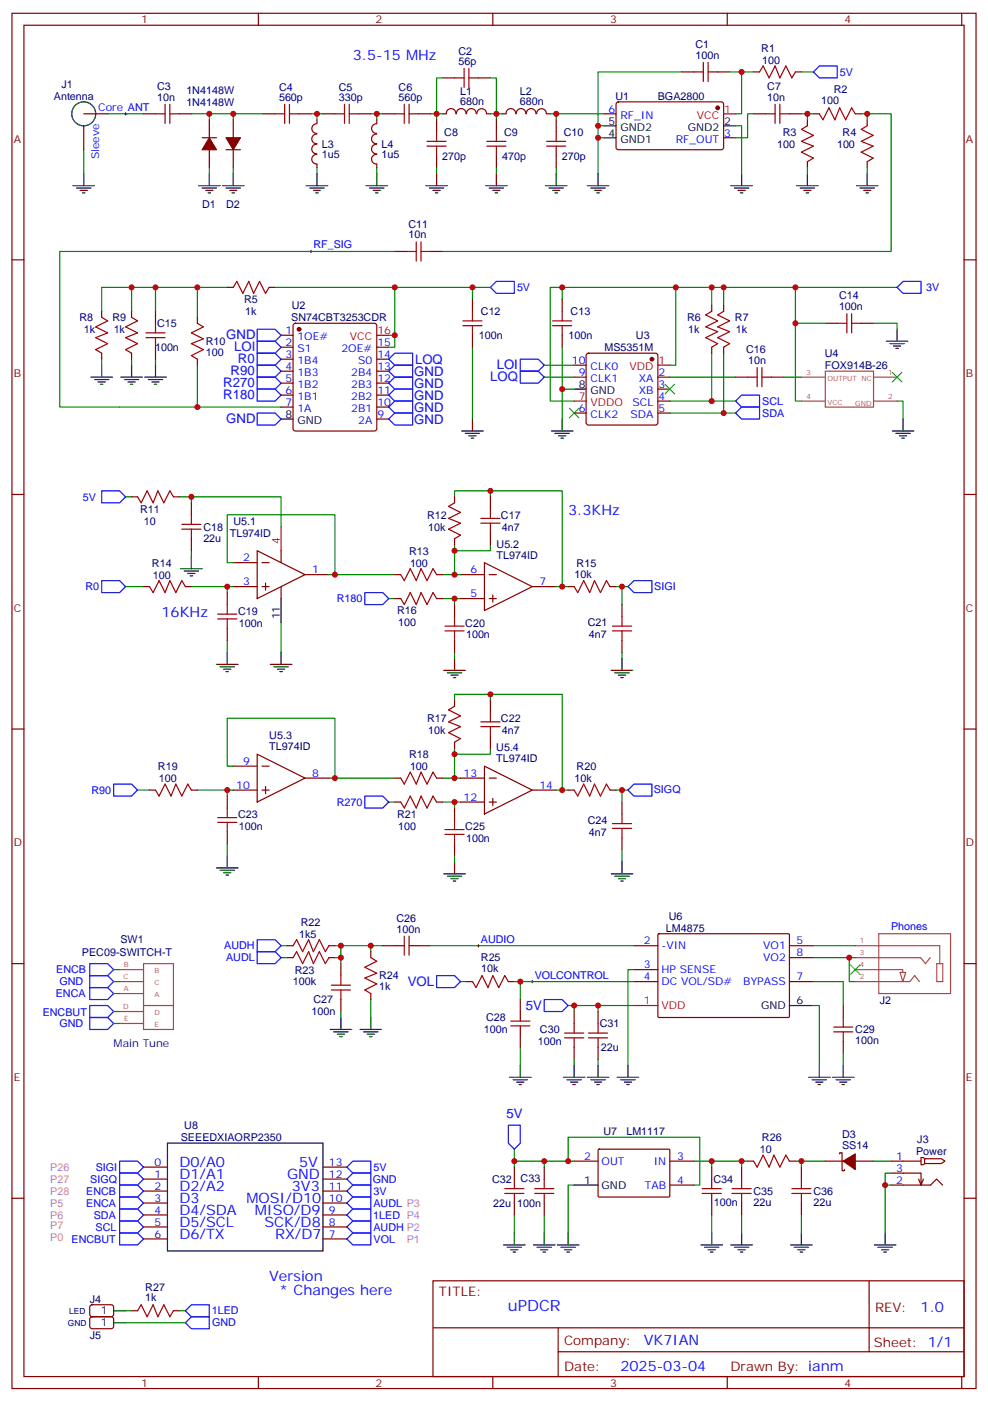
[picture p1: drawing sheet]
<svg xmlns="http://www.w3.org/2000/svg" width="291mm" height="413mm" viewBox="0 0 291 413" stroke-linecap="round" stroke-linejoin="round" font-family="sans-serif">
<g fill="none" stroke="#870000" stroke-width=".35">
<path d="M3.5 3.9h284.4v405.4h-284.4zM7.1 7.4h277.2v398.3h-277.2zM76.2 3.9v3.5M145.3 3.9v3.5M214.5 3.9v3.5M283.6 3.9v3.5M24.7 33.5h7M24.7 37.1v7M42.3 33.5h3.6M52.9 33.5h3.5M61.7 35.3v5.3M68.8 35.3v5.3"/>
<path d="M77.6 33.5h3.5M88.2 33.5h3.5M93.5 39.5a1.41 1.41 0 0 0-1.6 1.4 1.41 1.41 0 0 0 1.6 1.4M93.5 36.5a1.41 1.41 0 0 0-1.5 1.4 1.41 1.41 0 0 0 1.5 1.4M93.5 35.3v1.1M95.2 33.5h3.6M105.8 33.5h3.6M111.1 39.5a1.41 1.41 0 0 0-1.5 1.4 1.41 1.41 0 0 0 1.5 1.4M111.1 36.5a1.41 1.41 0 0 0-1.5 1.4 1.41 1.41 0 0 0 1.5 1.4M111.1 35.3v1.1M112.9 33.5h3.5M123.5 33.5h3.5"/>
<path d="M128.8 35.3v3.5M130.5 23h3.6M134.4 33.5a1.41 1.41 0 0 0-1.4-1.5 1.41 1.41 0 0 0-1.4 1.5h-1.1M134.6 33.5a1.41 1.41 0 0 1 1.4-1.5 1.41 1.41 0 0 1 1.4 1.5M137.6 33.5a1.41 1.41 0 0 1 1.4-1.5 1.41 1.41 0 0 1 1.4 1.5M140.7 33.5a1.41 1.41 0 0 1 1.4-1.5 1.41 1.41 0 0 1 1.4 1.5M141.1 23h3.5M143.6 33.5h1M146.4 35.3v3.5M152.1 33.5a1.41 1.41 0 0 0-1.4-1.5 1.41 1.41 0 0 0-1.4 1.5h-1.1M152.3 33.5a1.41 1.41 0 0 1 1.4-1.5 1.41 1.41 0 0 1 1.4 1.5M155.2 33.5a1.41 1.41 0 0 1 1.5-1.5 1.41 1.41 0 0 1 1.4 1.5"/>
<path d="M158.3 33.5a1.41 1.41 0 0 1 1.4-1.5 1.41 1.41 0 0 1 1.4 1.5M161.2 33.5h1.1M164 35.3v3.5M178.2 33.5h3.5M181.9 30.2l.5-.2 30.6 .1 .4 .6v13l-.7 .4h-30.6l-.4-.7v-12.7zM201.1 21.2h3.5M211.7 21.2h3.5M222.2 33.5h3.6M222.2 21.2h1.8M232.8 33.5h3.6M234.6 21.2h1.8M238.1 35.3v1.8"/>
<path d="M239.9 33.5h1.8M252.2 33.5h1.8M255.8 35.3v1.8M59.6 40.6h4.3M61.7 44.1v5.3M66.7 44.1h4.2M68.8 44.1v5.3M93.5 42.5a1.41 1.41 0 0 0-1.6 1.4 1.41 1.41 0 0 0 1.6 1.4M93.5 45.5a1.41 1.41 0 0 0-1.6 1.4 1.41 1.41 0 0 0 1.6 1.4M93.5 48.4v1M111.1 42.5a1.41 1.41 0 0 0-1.5 1.4 1.41 1.41 0 0 0 1.5 1.4M111.1 45.5a1.41 1.41 0 0 0-1.5 1.4 1.41 1.41 0 0 0 1.5 1.4"/>
<path d="M111.1 48.4v1M128.8 45.9v3.5M146.4 45.9v3.5M164 45.9v3.5M213.4 40.6h3.6M238.1 47.7v1.7M255.8 47.7v1.7M3.5 76.6h3.6M116.4 74.1h3.5M127 74.1h3.5M284.3 76.6h3.6M30 91.8v1.7"/>
<path d="M38.8 91.8v1.7M45.9 91.8v3.5M58.2 93.5v1.8M67 84.7h1.8M79.4 84.7h1.7M82.9 98.8h3.5M86.7 95.5l.4-.2h23.3l.5 .2 .2 .5v30.3l-.2 .5-.5 .2h-23.3l-.5-.2-.2-.5v-30.3zM139.3 88.2v3.6M139.3 98.8v3.5M165.8 88.2v3.6M165.8 98.8v3.5M209.9 90v1.8"/>
<path d="M213.4 90v1.8M243.4 95.3h3.5M254 95.3h3.5M30 104.1v1.8M38.8 104.1v1.8M45.9 102.3v3.6M58.2 105.9v1.7M82.9 102.3h3.5M82.9 105.9h3.5M82.9 109.4h3.5M82.9 112.9h3.5M82.9 116.5h3.5"/>
<path d="M82.9 120h3.5M111.1 102.3h3.6M111.1 105.9h3.6M111.1 109.4h3.6M111.1 112.9h3.6M111.1 116.5h3.6M111.1 120h3.6M169.3 111.2h3.6M169.3 107.6h3.6M173.1 104.3l.5-.2h19.7l.5 .2 .2 .5v19.8l-.2 .5-.5 .2h-19.7l-.5-.3-.2-.4v-19.8zM194 111.2h3.6M194 114.7h3.6"/>
<path d="M194 118.2h3.6M209.9 102.3v1.8M213.4 102.3v1.8M217 111.2h3.5M227.5 111.2h3.6M111.1 123.5h3.6M169.3 121.7h3.6M194 121.7h3.6M3.5 145.7h3.6M38.8 146.4h1.8M51.2 146.4h1.7M56.4 148.2v3.5"/>
<path d="M56.4 158.8v3.5M134.1 146.4v1.8M134.1 158.8v1.7M144.6 146.4v3.6M144.6 157v3.5M284.3 145.7h3.6M42.3 172.9h1.8M54.7 172.9h1.7M67 174.7v3.5M68.8 172.9h7M68.8 165.8h7M75.8 162.3l14.2 7.1-14.2 7z"/>
<path d="M77.3 172.9h2.1M77.3 165.8h2.1M78.3 171.8v2.2M82.9 162.3v3.5M82.9 172.9v3.5M90 169.4h7M116.4 169.4h1.8M116.4 176.4h1.8M128.8 169.4h1.7M128.8 176.4h1.7M134.1 178.2v3.5M135.8 169.4h7.1"/>
<path d="M135.8 176.4h7.1M142.9 165.8l14.1 7.1-14.1 7.1zM144.3 169.4h2.1M144.3 176.4h2.1M145.3 175.4v2.1M157 172.9h7M167.6 172.9h1.7M179.9 172.9h1.8M183.4 178.2v3.5M67 185.2v3.6M134.1 188.8v3.5M183.4 188.8v3.5"/>
<path d="M3.5 214.9h3.6M134.1 206.4v1.8M134.1 218.8v1.7M144.6 206.4v3.5M144.6 217v3.5M284.3 214.9h3.6M44.1 232.9h1.8M56.4 232.9h1.8M67 234.6v3.6M68.8 232.9h7M68.8 225.8h7M75.8 222.3l14.2 7-14.2 7.1z"/>
<path d="M77.3 232.9h2.1M77.3 225.8h2.1M78.3 231.8v2.1M90 229.3h7M116.4 229.3h1.8M116.4 236.4h1.8M128.8 229.3h1.7M128.8 236.4h1.7M134.1 238.2v3.5M135.8 229.3h7.1M135.8 236.4h7.1M142.9 225.8l14.1 7.1-14.1 7z"/>
<path d="M144.3 229.3h2.1M144.3 236.4h2.1M145.3 235.3v2.2M157 232.9h7M167.6 232.9h1.7M179.9 232.9h1.8M183.4 236.4v3.5M67 245.2v3.5M134.1 248.7v3.6M183.4 247v3.5M84.7 278.7h1.7M97 278.7h1.8"/>
<path d="M112.9 278.7h3.5M123.5 278.7h3.5M187 278.7h7M194.1 275.4l.3-.2 38.3 .1 .1 .3v24.1l-.3 .2-38.3-.1-.2-.3zM232.8 278.7h7.1M3.5 284h3.6M84.7 282.3h1.7M97 282.3h1.8M100.5 284v3.5M100.5 294.6v3.5M109.4 280.5v1.8M109.4 292.8v1.8"/>
<path d="M137.6 289.3h1.7M149.9 289.3h1.8M153.5 294.6v3.5M169.3 298.1v3.6M176.4 298.1v3.6M187 289.3h7M187 285.8h7M232.8 289.3h7.1M232.8 282.3h7.1M248.7 296.4v3.5M284.3 284h3.6M153.5 305.2v3.5"/>
<path d="M169.3 308.7v3.5M176.4 308.7v3.5M248.7 307v3.5M176.4 338.9l.3-.2 20.7 .1 .2 .3-.1 13.5-.3 .2h-20.6l-.2-.3zM3.5 353.2h3.6M42.3 344h7.1M42.3 347.5h7.1M42.3 351h7.1M42.3 354.6h7.1M42.3 358.1h7.1M95.2 344h7.1M95.2 347.5h7.1"/>
<path d="M95.2 351h7.1M95.2 354.6h7.1M95.2 358.1h7.1M151.7 344v3.5M151.7 354.6v3.5M160.5 344v3.5M160.5 354.6v3.5M169.3 342.2h7.1M197.6 342.2h7M197.6 349.3h7M209.9 344v3.5M209.9 354.6v3.5"/>
<path d="M218.7 344v3.5M218.7 354.6v3.5M220.5 342.2h1.7M232.8 342.2h1.8M236.4 344v3.5M236.4 354.6v3.5M243.4 342.2h5.3M247.6 340.1v-.3h.8v5.3h.7v-.4M252.2 342.2h5.3M262.8 349.3h11.7l1.7-1.8 1.8 1.8M262.8 345.8h8.8v3.5l.7-1.8M262.8 342.2h8.8"/>
<path d="M270.9 347.5l.7 1.8M272.7 341.5h4.9l1.1 .7-1.1 .7h-4.9zM272.7 341.5l-.4-.3h-.7v2.1h.7l.4-.4M284.3 353.2h3.6M42.3 361.6h7.1M42.3 365.2h7.1M95.2 361.6h7.1M95.2 365.2h7.1M127.7 377.5h156.6v28.2h-156.6zM256.3 377.5v20.9M26.7 384.8l.5-.2h5.9l.4 .7-.1 2.4-.6 .4-5.9-.1-.4-.6v-2.1zM26.7 388.3l.5-.2h5.9l.4 .7-.1 2.4-.6 .4h-5.9l-.4-.7v-2.1z"/>
<path d="M38.8 386.3h1.8M51.2 386.3h1.7M127.7 391.4h156.5M164.6 398.4h119.6M164.6 391.4v14.1M76.2 405.7v3.6M145.3 405.7v3.6M214.5 405.7v3.6M283.6 405.7v3.6"/>
</g>
<g fill="none" stroke="#008700" stroke-width=".35">
<path d="M31.7 33.5h10.6M56.4 33.5h5.3M68.8 33.5v1.8M77.6 33.5h-15.9v1.8M91.7 33.5h1.8v1.8M93.5 33.5h1.7M109.4 33.5h1.7v1.8M111.1 33.5h1.8M130.5 33.5h-1.7v1.8M130.5 23h-1.7v10.5h-1.8M144.6 23h1.8v10.5h-1.8M148.2 33.5h-1.8v1.8"/>
<path d="M162.3 33.5h1.7v1.8M164 33.5h14.2M178.2 37.1h-1.8v14.1M201.1 21.2h-24.7v15.9M215.2 21.2h3.5M217 37.1h1.7v14.1M222.2 21.2h-3.5v12.3h-1.7M222.2 33.5h-1.7v7.1h-3.5M236.4 33.5h3.5M236.4 21.2h3.5M238.1 33.5v1.8M254 33.5h1.8v1.8"/>
<path d="M255.8 33.5h7v40.6h-132.3M24.7 44.1v7.1M61.7 49.4v1.8M68.8 49.4v1.8M93.5 49.4v1.8M111.1 49.4v1.8M128.8 49.4v1.8M146.4 49.4v1.8M164 49.4v1.8M176.4 40.6h1.8M238.1 49.4v1.8M255.8 49.4v1.8"/>
<path d="M116.4 74.1h-98.8v45.9h65.3M38.8 84.7v7.1M45.9 84.7v7.1M58.2 84.7v8.8M67 84.7h-37v7.1M81.1 84.7h63.5M116.4 84.7v14.1h-1.7M116.4 98.8v3.5h-1.7M139.3 84.7v3.5M165.8 84.7v3.5M199.3 84.7h35.3M209.9 84.7v5.3"/>
<path d="M213.4 84.7v5.3M234.6 95.3h8.8M257.5 95.3h7.1v1.7M264.6 84.7h-30v33.5h1.8M30 105.9v1.7M38.8 105.9v1.7M45.9 105.9v1.7M58.2 107.6v12.4M139.3 102.3v21.2M160.5 111.2h8.8M160.5 107.6h8.8M165.8 102.3v12.4"/>
<path d="M169.3 114.7h-3.5v8.8M197.6 107.6h1.7v-22.9h-37v33.5h7M197.6 111.2h19.4M197.6 118.2h19.4M209.9 104.1v14.1M213.4 104.1v17.6M231.1 111.2h5.3M264.6 118.2h1.7v5.3M197.6 121.7h19.4M37 146.4h1.8M52.9 146.4h30v8.9M56.4 146.4v1.8"/>
<path d="M134.1 146.4v-1.7h31.7v28.2h-1.8M144.6 144.7v1.7M37 172.9h5.3M56.4 172.9h12.4M56.4 162.3v1.8M67 172.9v1.8M68.8 165.8h-1.8v-14.1h31.8v17.7M97 169.4h19.4M114.7 176.4h1.7M130.5 176.4h5.3M130.5 169.4h3.6M134.1 160.5v8.9h1.7"/>
<path d="M134.1 176.4v1.8M144.6 160.5v1.8h-10.5M165.8 172.9h1.8M181.7 172.9h3.5M183.4 172.9v5.3M67 188.8v3.5M82.9 183.5v8.8M134.1 192.3v1.8M183.4 192.3v1.8M134.1 206.4v-1.8h31.7v28.3h-1.8M144.6 204.6v1.8M40.6 232.9h3.5"/>
<path d="M58.2 232.9h10.6M67 232.9v1.7M68.8 225.8h-1.8v-14.1h31.8v17.6M97 229.3h19.4M114.7 236.4h1.7M130.5 229.3h3.6M130.5 236.4h5.3M134.1 220.5v8.8h1.7M134.1 236.4v1.8M144.6 220.5v1.8h-10.5M165.8 232.9h1.8M181.7 232.9h3.5"/>
<path d="M183.4 232.9v3.5M67 248.7v3.6M134.1 252.3v1.7M183.4 250.5v3.5M82.9 278.7h1.8M98.8 278.7h14.1M100.5 278.7v3.6h-1.7M109.4 278.7v1.8M127 278.7h60M239.9 278.7h12.3M33.5 289.3h1.8M33.5 285.8h1.8"/>
<path d="M33.5 292.8h1.8M33.5 298.1h1.8M82.9 282.3h1.8M100.5 282.3v1.7M100.5 298.1v1.8M109.4 294.6v5.3M135.8 289.3h1.8M151.7 289.3h35.3M153.5 289.3v5.3M167.6 296.4h1.7M176.4 296.4v1.7M187 285.8h-1.8v28.2"/>
<path d="M187 296.4h-17.7v1.7M239.9 289.3h8.8v7.1M239.9 296.4h1.8v17.6M239.9 282.3h10.6M252.2 282.3h-1.7v7h1.7M33.5 301.7h1.8M153.5 308.7v5.3M169.3 312.2v1.8M176.4 312.2v1.8M248.7 310.5v3.5M151.7 338.7v3.5M151.7 358.1v5.3"/>
<path d="M160.5 342.2h-8.8v1.8M160.5 358.1v5.3M167.6 342.2h-7.1v1.8M169.3 349.3h-1.7v14.1M169.3 342.2h-1.7v-7h38.8v14.1h-1.8M204.6 342.2h5.3M209.9 358.1v5.3M218.7 342.2h-8.8v1.8M218.7 358.1v5.3M220.5 342.2h-1.8v1.8M234.6 342.2h8.8M236.4 342.2v1.8"/>
<path d="M236.4 358.1v5.3M257.5 342.2h5.3M261.1 349.3h1.7M262.8 345.8h-1.7v17.6M37 386.3h1.8M37 389.9h17.7M52.9 386.3h1.8"/>
</g>
<g fill="none" stroke="#a10000" stroke-width=".35">
<path d="M207.4 18.4v5.6M208.8 18.4v5.6M45.9 33.5h2.8M48.7 30.7v5.7M50.1 33.5h2.8M50.1 30.7v5.7M81.1 33.5h2.9M84 30.7v5.7M85.4 30.7v5.7M85.4 33.5h2.8M98.8 33.5h2.8M101.6 30.7v5.7"/>
<path d="M103 33.5h2.8M103 30.7v5.7M116.4 33.5h2.8M119.2 30.7v5.7M120.6 33.5h2.9M120.6 30.7v5.7M128.8 38.8v2.9M134.1 23h2.8M136.9 20.1v5.7M138.3 20.1v5.7M138.3 23h2.8M146.4 38.8v2.9"/>
<path d="M164 38.8v2.9M204.6 21.2h2.8M208.8 21.2h2.9M224 21.2l1.1-1.8 1.7 3.6 1.8-3.6 1.4 3.6 1.8-3.6 1.7 3.6 1.1-1.8M225.8 33.5h2.8M228.6 30.7v5.7M230 33.5h2.8M230 30.7v5.7M238.1 37.1l-1.7 1 3.5 1.8-3.5 1.8 3.5 1.4-3.5 1.7 3.5 1.8-1.8 1.1M241.7 33.5l1 1.8 1.8-3.5 1.7 3.5 1.4-3.5 1.8 3.5 1.8-3.5 1 1.7M255.8 37.1l-1.8 1 3.5 1.8-3.5 1.8 3.5 1.4-3.5 1.7 3.5 1.8-1.7 1.1M125.9 43.1h5.7"/>
<path d="M125.9 41.7h5.7M128.8 43.1v2.8M143.6 43.1h5.6M143.6 41.7h5.6M146.4 43.1v2.8M161.2 43.1h5.7M161.2 41.7h5.7M164 43.1v2.8M119.9 74.1h2.9M122.8 71.3v5.6M124.2 74.1h2.8M124.2 71.3v5.6"/>
<path d="M30 93.5l1.7 1.1-3.5 1.7 3.5 1.8-3.5 1.4 3.5 1.8-3.5 1.7 1.8 1.1M38.8 93.5l1.8 1.1-3.6 1.7 3.6 1.8-3.6 1.4 3.6 1.8-3.6 1.7 1.8 1.1M43 99.5h5.7M43 98.1h5.7M45.9 95.3v2.8M45.9 99.5v2.8M58.2 95.3l1.8 1-3.6 1.8 3.6 1.8-3.6 1.4 3.6 1.7-3.6 1.8 1.8 1.1M68.8 84.7l1-1.8 1.8 3.6 1.8-3.6 1.4 3.6 1.8-3.6 1.7 3.6 1.1-1.8M136.5 94.6h5.7M136.5 96h5.7M139.3 91.8v2.8M139.3 96v2.8"/>
<path d="M163 94.6h5.6M163 96h5.6M165.8 91.8v2.8M165.8 96v2.8M209.9 91.8l-1.8 1 3.6 1.8-3.6 1.7 3.6 1.5-3.6 1.7 3.6 1.8-1.8 1M213.4 91.8l-1.7 1 3.5 1.8-3.5 1.7 3.5 1.5-3.5 1.7 3.5 1.8-1.8 1M246.9 95.3h2.9M249.8 92.5v5.6M251.2 92.5v5.6M251.2 95.3h2.8M220.5 111.2h2.8M223.3 108.3v5.7"/>
<path d="M224.7 111.2h2.8M224.7 108.3v5.7M40.6 146.4l1 1.8 1.8-3.5 1.8 3.5 1.4-3.5 1.7 3.5 1.8-3.5 1.1 1.7M53.6 154.6h5.7M53.6 156h5.7M56.4 151.7v2.9M56.4 156v2.8M134.1 148.2l-1.8 1.1 3.5 1.7-3.5 1.8 3.5 1.4-3.5 1.8 3.5 1.7-1.7 1.1M141.8 154.2h5.7M141.8 152.8h5.7M144.6 150v2.8M144.6 154.2v2.8"/>
<path d="M44.1 172.9l1.1 1.8 1.7-3.6 1.8 3.6 1.4-3.6 1.8 3.6 1.7-3.6 1.1 1.8M67 178.2v2.8M118.2 169.4l1 1.7 1.8-3.5 1.8 3.5 1.4-3.5 1.7 3.5 1.8-3.5 1.1 1.8M118.2 176.4l1 1.8 1.8-3.5 1.8 3.5 1.4-3.5 1.7 3.5 1.8-3.5 1.1 1.7M169.3 172.9l1.1 1.8 1.8-3.6 1.7 3.6 1.4-3.6 1.8 3.6 1.8-3.6 1 1.8M64.2 182.4h5.6M64.2 181h5.6M67 182.4v2.8M131.2 185.9h5.7M131.2 184.5h5.7M134.1 181.7v2.8M134.1 185.9v2.9"/>
<path d="M180.6 185.9h5.7M180.6 184.5h5.7M183.4 181.7v2.8M183.4 185.9v2.9M134.1 208.2l-1.8 1 3.5 1.8-3.5 1.8 3.5 1.4-3.5 1.7 3.5 1.8-1.7 1.1M141.8 214.2h5.7M141.8 212.8h5.7M144.6 209.9v2.9M144.6 214.2v2.8M45.9 232.9l1 1.7 1.8-3.5 1.7 3.5 1.5-3.5 1.7 3.5 1.8-3.5 1 1.8M67 238.2v2.8M118.2 229.3l1 1.8 1.8-3.5 1.8 3.5 1.4-3.5 1.7 3.5 1.8-3.5 1.1 1.7"/>
<path d="M118.2 236.4l1 1.8 1.8-3.6 1.8 3.6 1.4-3.6 1.7 3.6 1.8-3.6 1.1 1.8M169.3 232.9l1.1 1.7 1.8-3.5 1.7 3.5 1.4-3.5 1.8 3.5 1.8-3.5 1 1.8M183.4 239.9v2.8M64.2 242.4h5.6M64.2 241h5.6M67 242.4v2.8M131.2 245.9h5.7M131.2 244.5h5.7M134.1 241.7v2.8M134.1 245.9v2.8M180.6 244.2h5.7M180.6 242.7h5.7"/>
<path d="M183.4 244.2v2.8M86.4 278.7l1.1-1.7 1.8 3.5 1.7-3.5 1.4 3.5 1.8-3.5 1.8 3.5 1-1.8M116.4 278.7h2.8M119.2 275.9v5.7M120.6 275.9v5.7M120.6 278.7h2.9M86.4 282.3l1.1-1.8 1.8 3.5 1.7-3.5 1.4 3.5 1.8-3.5 1.8 3.5 1-1.7M97.7 290.4h5.7M97.7 291.8h5.7M100.5 287.5v2.9M100.5 291.8v2.8M109.4 282.3l1.7 1-3.5 1.8 3.5 1.7-3.5 1.5 3.5 1.7-3.5 1.8 1.8 1"/>
<path d="M139.3 289.3l1.1 1.8 1.8-3.6 1.7 3.6 1.4-3.6 1.8 3.6 1.8-3.6 1 1.8M153.5 298.1v2.9M248.7 299.9v2.8M150.6 301h5.7M150.6 302.4h5.7M153.5 302.4v2.8M166.5 304.5h5.7M166.5 305.9h5.7M169.3 301.7v2.8M169.3 305.9v2.8M173.6 304.5h5.6M173.6 305.9h5.6"/>
<path d="M176.4 301.7v2.8M176.4 305.9v2.8M245.9 302.7h5.6M245.9 304.1h5.6M248.7 304.1v2.9M148.9 351.8h5.6M148.9 350.3h5.6M151.7 347.5v2.8M151.7 351.8v2.8M157.7 351.8h5.6M157.7 350.3h5.6M160.5 347.5v2.8"/>
<path d="M160.5 351.8v2.8M207.1 351.8h5.6M207.1 350.3h5.6M209.9 347.5v2.8M209.9 351.8v2.8M215.9 351.8h5.6M215.9 350.3h5.6M218.7 347.5v2.8M218.7 351.8v2.8M222.2 342.2l1.1 1.8 1.8-3.5 1.7 3.5 1.4-3.5 1.8 3.5 1.8-3.5 1 1.7M233.5 351.8h5.7M233.5 350.3h5.7"/>
<path d="M236.4 347.5v2.8M236.4 351.8v2.8M40.6 386.3l1-1.7 1.8 3.5 1.8-3.5 1.4 3.5 1.7-3.5 1.8 3.5 1.1-1.8"/>
</g>
<path d="M196.1 113.3l2.9 2.8M199 113.3l-2.9 2.8M263.2 109.7l2.8 2.9M266 109.7l-2.8 2.9M167.9 120.3l2.8 2.9M170.7 120.3l-2.8 2.9M250.8 284.4l2.8 2.8M253.6 284.4l-2.8 2.8" fill="none" stroke="#3c3" stroke-width=".35"/>
<g fill="none" stroke="#00f" stroke-width=".35">
<path d="M239.9 21.2l1.8-1.8h5.2v3.6h-5.2zM75.8 97h5.3l1.8 1.8-1.8 1.8h-5.3zM144.6 84.7l1.8-1.8h5.3v3.6h-5.3zM266.3 82.9h5.3v3.6h-5.3l-1.7-1.8zM75.8 111.2h5.3l1.8 1.7-1.8 1.8h-5.3zM75.8 107.6h5.3l1.8 1.8-1.8 1.8h-5.3zM75.8 104.1h5.3l1.8 1.8-1.8 1.7h-5.3zM75.8 114.7h5.3l1.8 1.8-1.8 1.7h-5.3zM75.8 100.6h5.3l1.8 1.7-1.8 1.8h-5.3zM114.7 120l1.7-1.8h5.3v3.5h-5.3zM114.7 116.5l1.7-1.8h5.3v3.5h-5.3zM114.7 112.9l1.7-1.7h5.3v3.5h-5.3z"/>
<path d="M114.7 109.4l1.7-1.8h5.3v3.6h-5.3zM114.7 105.9l1.7-1.8h5.3v3.5h-5.3zM153.5 109.4h5.2l1.8 1.8-1.8 1.7h-5.2zM153.5 105.9h5.2l1.8 1.7-1.8 1.8h-5.2zM218.7 116.5h5.3v3.5h-5.3l-1.7-1.8zM75.8 121.7h5.3l1.8 1.8-1.8 1.8h-5.3zM116.4 121.7h5.3v3.6h-5.3l-1.7-1.8zM217 121.7l1.7-1.7h5.3v3.5h-5.3zM30 144.7h5.3l1.7 1.7-1.7 1.8h-5.3zM30 171.1h5.3l1.7 1.8-1.7 1.8h-5.3zM107.6 174.7h5.3l1.8 1.7-1.8 1.8h-5.3zM185.2 172.9l1.8-1.8h5.3v3.6h-5.3z"/>
<path d="M33.5 231.1h5.3l1.8 1.8-1.8 1.7h-5.3zM107.6 234.6h5.3l1.8 1.8-1.8 1.8h-5.3zM187 231.1h5.3v3.5h-5.3l-1.8-1.7zM75.8 277h5.3l1.8 1.7-1.8 1.8h-5.3zM26.5 291.1h5.2l1.8 1.7-1.8 1.8h-5.2zM26.5 284h5.2l1.8 1.8-1.8 1.7h-5.2zM26.5 296.4h5.2l1.8 1.7-1.8 1.8h-5.2zM26.5 287.5h5.2l1.8 1.8-1.8 1.8h-5.2zM26.5 299.9h5.2l1.8 1.8-1.8 1.7h-5.2zM75.8 280.5h5.3l1.8 1.8-1.8 1.7h-5.3zM128.8 287.5h5.3l1.7 1.8-1.7 1.8h-5.3zM160.5 294.6h5.3l1.8 1.8-1.8 1.7h-5.3z"/>
<path d="M149.9 331.6h3.6v5.3l-1.8 1.8-1.8-1.8zM35.3 359.9h5.3l1.7 1.7-1.7 1.8h-5.3zM35.3 356.3h5.3l1.7 1.8-1.7 1.8h-5.3zM35.3 342.2h5.3l1.7 1.8-1.7 1.8h-5.3zM35.3 345.8h5.3l1.7 1.7-1.7 1.8h-5.3zM35.3 352.8h5.3l1.7 1.8-1.7 1.7h-5.3zM35.3 349.3h5.3l1.7 1.7-1.7 1.8h-5.3zM102.3 347.5l1.8-1.7h5.3v3.5h-5.3zM102.3 354.6l1.8-1.8h5.3v3.5h-5.3zM102.3 358.1l1.8-1.8h5.3v3.6h-5.3zM104.1 349.3h5.3v3.5h-5.3l-1.8-1.8zM104.1 342.2h5.3v3.6h-5.3l-1.8-1.8z"/>
<path d="M35.3 363.4h5.3l1.7 1.8-1.7 1.7h-5.3zM102.3 361.6l1.8-1.7h5.3v3.5h-5.3zM104.1 363.4h5.3v3.5h-5.3l-1.8-1.7zM54.7 386.3l1.7-1.7h5.3v3.5h-5.3zM54.7 389.9l1.7-1.8h5.3v3.5h-5.3z"/>
</g>
<g fill="#870000" stroke="#870000" stroke-width=".35">
<path d="M248.7 342.2l3.5-2.1v4.6z"/>
<path d="M61.7 40.6l2.2 3.5h-4.3z"/>
<path d="M66.7 40.6h4.2l-2.1 3.5z"/>
<circle cx="192.3" cy="105.9" r=".53"/>
<circle cx="211.7" cy="31.8" r=".53"/>
<circle cx="88.2" cy="97" r=".53"/>
</g>
<path d="M213.4 33.5h3.6M111.1 98.8h3.6M169.3 118.2h3.6M194 107.6h3.6M82.9 155.3v7M187 296.4h7" fill="none" stroke="#f00" stroke-width=".35"/>
<g fill="none" stroke="#000" stroke-width=".35">
<path d="M178.2 37.1h3.5M213.4 37.1h3.6M21.5 54.7h6.4M22.6 55.4h4.2M23.6 56.1h2.2M24.3 56.8h.7M24.7 51.2v3.5M58.6 54.7h6.3M59.6 55.4h4.3M60.7 56.1h2.1M61.4 56.8h.7M61.7 51.2v3.5"/>
<path d="M65.6 54.7h6.4M66.7 55.4h4.2M67.7 56.1h2.1M68.4 56.8h.7M68.8 51.2v3.5M90.3 54.7h6.4M91.4 55.4h4.2M92.4 56.1h2.1M93.1 56.8h.7M93.5 51.2v3.5M107.9 54.7h6.4M109 55.4h4.2"/>
<path d="M110.1 56.1h2.1M110.8 56.8h.7M111.1 51.2v3.5M125.6 54.7h6.3M126.6 55.4h4.3M127.7 56.1h2.1M128.4 56.8h.7M128.8 51.2v3.5M143.2 54.7h6.4M144.3 55.4h4.2M145.3 56.1h2.2M146 56.8h.8"/>
<path d="M146.4 51.2v3.5M160.9 54.7h6.3M161.9 55.4h4.3M163 56.1h2.1M163.7 56.8h.7M164 51.2v3.5M173.2 54.7h6.4M174.3 55.4h4.2M175.3 56.1h2.1M176 56.8h.7M176.4 51.2v3.5M178.2 40.6h3.5"/>
<path d="M215.5 54.7h6.4M216.6 55.4h4.2M217.7 56.1h2.1M218.4 56.8h.7M218.7 51.2v3.5M234.9 54.7h6.4M236 55.4h4.2M237.1 56.1h2.1M237.8 56.8h.7M238.1 51.2v3.5M252.6 54.7h6.3M253.6 55.4h4.3"/>
<path d="M254.7 56.1h2.1M255.4 56.8h.7M255.8 51.2v3.5M264.6 97v3.6M26.8 111.2h6.4M27.9 111.9h4.2M28.9 112.6h2.1M29.6 113.3h.7M30 107.6v3.6M35.6 111.2h6.4M36.7 111.9h4.2M37.7 112.6h2.2"/>
<path d="M38.5 113.3h.7M38.8 107.6v3.6M42.7 111.2h6.3M43.7 111.9h4.3M44.8 112.6h2.1M45.5 113.3h.7M45.9 107.6v3.6M169.3 114.7h3.6M261.4 100.6h6.4M262.5 101.3h4.2M263.5 102h2.1M264.2 102.7h.7"/>
<path d="M82.9 123.5h3.5M136.2 127h6.3M137.2 127.7h4.3M138.3 128.4h2.1M139 129.2h.7M139.3 123.5v3.5M162.6 127h6.4M163.7 127.7h4.2M164.7 128.4h2.2M165.5 129.2h.7M165.8 123.5v3.5M263.2 127h6.3"/>
<path d="M264.2 127.7h4.3M265.3 128.4h2.1M266 129.2h.7M266.3 123.5v3.5M53.3 167.6h6.3M54.3 168.3h4.3M55.4 169h2.1M56.1 169.7h.7M56.4 164.1v3.5M82.9 176.4v7.1M63.9 195.8h6.3M64.9 196.5h4.2"/>
<path d="M66 197.2h2.1M66.7 197.9h.7M67 192.3v3.5M79.7 195.8h6.4M80.8 196.5h4.2M81.8 197.2h2.2M82.5 197.9h.8M82.9 192.3v3.5M130.9 197.6h6.3M131.9 198.3h4.3M133 199h2.1M133.7 199.7h.7"/>
<path d="M134.1 194.1v3.5M180.3 197.6h6.3M181.3 198.3h4.3M182.4 199h2.1M183.1 199.7h.7M183.4 194.1v3.5M63.9 255.8h6.3M64.9 256.5h4.2M66 257.2h2.1M66.7 257.9h.7M67 252.3v3.5M130.9 257.6h6.3"/>
<path d="M131.9 258.3h4.3M133 259h2.1M133.7 259.7h.7M134.1 254v3.6M180.3 257.6h6.3M181.3 258.3h4.3M182.4 259h2.1M183.1 259.7h.7M183.4 254v3.6M100.5 299.9v3.5M109.4 299.9v3.5M232.8 296.4h7.1"/>
<path d="M97.4 303.4h6.3M98.4 304.1h4.3M99.5 304.8h2.1M100.2 305.5h.7M106.2 303.4h6.3M107.2 304.1h4.3M108.3 304.8h2.1M109 305.5h.7M150.3 317.5h6.3M151.3 318.2h4.3M152.4 318.9h2.1M153.1 319.7h.7"/>
<path d="M153.5 314v3.5M166.2 317.5h6.3M167.2 318.2h4.2M168.3 318.9h2.1M169 319.7h.7M169.3 314v3.5M173.2 317.5h6.4M174.3 318.2h4.2M175.3 318.9h2.1M176 319.7h.7M176.4 314v3.5M182 317.5h6.4"/>
<path d="M183.1 318.2h4.2M184.1 318.9h2.2M184.9 319.7h.7M185.2 314v3.5M238.5 317.5h6.3M239.5 318.2h4.3M240.6 318.9h2.1M241.3 319.7h.7M241.7 314v3.5M245.5 317.5h6.4M246.6 318.2h4.2M247.6 318.9h2.2"/>
<path d="M248.4 319.7h.7M248.7 314v3.5M49.4 336.9h45.8v31.8h-45.8zM169.3 349.3h7.1M148.5 366.9h6.4M149.6 367.6h4.2M150.6 368.3h2.2M151.3 369h.7M151.7 363.4v3.5M157.3 366.9h6.4M158.4 367.6h4.2M159.5 368.3h2.1"/>
<path d="M160.2 369h.7M160.5 363.4v3.5M164.4 366.9h6.3M165.5 367.6h4.2M166.5 368.3h2.1M167.2 369h.7M167.6 363.4v3.5M206.7 366.9h6.4M207.8 367.6h4.2M208.8 368.3h2.2M209.5 369h.8M209.9 363.4v3.5"/>
<path d="M215.5 366.9h6.4M216.6 367.6h4.2M217.7 368.3h2.1M218.4 369h.7M218.7 363.4v3.5M233.2 366.9h6.3M234.2 367.6h4.3M235.3 368.3h2.1M236 369h.7M236.4 363.4v3.5M257.9 366.9h6.3M258.9 367.6h4.3"/>
<path d="M260 368.3h2.1M260.7 369h.7M261.1 363.4v3.5M33.5 386.3h3.5M33.5 389.9h3.5"/>
<circle cx="24.7" cy="33.5" r="3.5"/>
</g>
<g fill="none" stroke="#a64a4a" stroke-width=".35">
<path d="M236.4 111.2h6.9M236.4 118.2h6.9M257.5 109.4h-14.1v10.6h14.1M257.6 109.4v10.6M257.6 111.2h7M257.6 118.2h7M252.2 278.7h25v5.3M259.2 275.2h21.1v17.6h-21.1zM35.3 289.3h6.9M35.3 292.8h6.9M35.3 285.8h6.9M35.3 298.1h6.9"/>
<path d="M42.3 284h8.9v19.4h-8.9zM42.3 296.4h8.9M252.2 289.3h16.2l1.4-1.8 1.4 1.8M252.2 282.3h19.3l1.4 1.7 1.4-1.7M252.2 285.8h14v.8M266.2 289.3l-.7-2.7h1.6l-.8 2.7M276.3 284h1.8v5.3h-1.8zM35.3 301.7h6.9"/>
</g>
<path d="M36.7 33.5h.7M37 33.2v.7M91.4 74.1h.7M91.7 73.8v.7M140.8 278.7h.7M141.1 278.4v.7M156.6 289.3h.7M157 289v.7" fill="none" stroke="#000" stroke-width=".29"/>
<g fill="#c00">
<circle cx="213.4" cy="121.7" r=".88"/>
<circle cx="209.9" cy="118.2" r=".88"/>
<circle cx="213.4" cy="84.7" r=".88"/>
<circle cx="209.9" cy="84.7" r=".88"/>
<circle cx="234.6" cy="84.7" r=".88"/>
<circle cx="199.3" cy="84.7" r=".88"/>
<circle cx="165.8" cy="84.7" r=".88"/>
<circle cx="165.8" cy="114.7" r=".88"/>
<circle cx="169.3" cy="296.4" r=".88"/>
<circle cx="176.4" cy="296.4" r=".88"/>
<circle cx="153.5" cy="289.3" r=".88"/>
<circle cx="261.1" cy="349.3" r=".88"/>
<circle cx="236.4" cy="342.2" r=".88"/>
<circle cx="218.7" cy="342.2" r=".88"/>
<circle cx="160.5" cy="342.2" r=".88"/>
<circle cx="209.9" cy="342.2" r=".88"/>
<circle cx="128.8" cy="33.5" r=".88"/>
<circle cx="111.1" cy="33.5" r=".88"/>
<circle cx="93.5" cy="33.5" r=".88"/>
<circle cx="146.4" cy="33.5" r=".88"/>
<circle cx="61.7" cy="33.5" r=".88"/>
<circle cx="68.8" cy="33.5" r=".88"/>
<circle cx="176.4" cy="40.6" r=".88"/>
<circle cx="164" cy="33.5" r=".88"/>
<circle cx="176.4" cy="37.1" r=".88"/>
<circle cx="218.7" cy="21.2" r=".88"/>
<circle cx="238.1" cy="33.5" r=".88"/>
<circle cx="255.8" cy="33.5" r=".88"/>
<circle cx="167.6" cy="342.2" r=".88"/>
<circle cx="250.5" cy="282.3" r=".88"/>
<circle cx="151.7" cy="342.2" r=".88"/>
<circle cx="100.5" cy="278.7" r=".88"/>
<circle cx="100.5" cy="282.3" r=".88"/>
<circle cx="109.4" cy="278.7" r=".88"/>
<circle cx="45.9" cy="84.7" r=".88"/>
<circle cx="58.2" cy="84.7" r=".88"/>
<circle cx="38.8" cy="84.7" r=".88"/>
<circle cx="58.2" cy="120" r=".88"/>
<circle cx="139.3" cy="84.7" r=".88"/>
<circle cx="116.4" cy="84.7" r=".88"/>
<circle cx="116.4" cy="98.8" r=".88"/>
<circle cx="67" cy="232.9" r=".88"/>
<circle cx="134.1" cy="222.3" r=".88"/>
<circle cx="98.8" cy="229.3" r=".88"/>
<circle cx="134.1" cy="229.3" r=".88"/>
<circle cx="144.6" cy="204.6" r=".88"/>
<circle cx="165.8" cy="232.9" r=".88"/>
<circle cx="134.1" cy="236.4" r=".88"/>
<circle cx="134.1" cy="176.4" r=".88"/>
<circle cx="67" cy="172.9" r=".88"/>
<circle cx="165.8" cy="172.9" r=".88"/>
<circle cx="144.6" cy="144.7" r=".88"/>
<circle cx="134.1" cy="169.4" r=".88"/>
<circle cx="98.8" cy="169.4" r=".88"/>
<circle cx="134.1" cy="162.3" r=".88"/>
<circle cx="56.4" cy="146.4" r=".88"/>
<circle cx="183.4" cy="172.9" r=".88"/>
<circle cx="183.4" cy="232.9" r=".88"/>
<circle cx="234.6" cy="95.3" r=".88"/>
</g>
<text font-size="4.6" fill="#00f" x="149.8" y="386.5">uPDCR</text>
<g font-size="4.2" fill="#00f">
<text x="104.1" y="17.7">3.5-15 MHz</text>
<text x="167.6" y="151.7">3.3KHz</text>
<text x="47.6" y="181.7">16KHz</text>
<text x="52.9" y="344">D0/A0</text>
<text x="52.9" y="347.5">D1/A1</text>
<text x="84.7" y="347.5">GND</text>
<text x="88.2" y="344">5V</text>
<text x="52.9" y="351">D2/A2</text>
<text x="86.1" y="351">3V3</text>
<text x="52.9" y="358.1">D4/SDA</text>
<text x="52.9" y="354.6">D3</text>
<text x="72.7" y="354.6">MOSI/D10</text>
<text x="75.1" y="358.1">MISO/D9</text>
<text x="52.9" y="365.2">D6/TX</text>
<text x="52.9" y="361.6">D5/SCL</text>
<text x="78" y="361.6">SCK/D8</text>
<text x="81.1" y="365.2">RX/D7</text>
<text x="79.4" y="377.5">Version</text>
<text x="82.3" y="381.7">* Changes here</text>
<text x="271.5" y="386.8">1.0</text>
<text x="189.9" y="396.3">VK7IAN</text>
<text x="183" y="404.1">2025-03-04</text>
</g>
<g font-size="3.9" fill="#00f">
<text x="66.7" y="99.9">GND</text>
<text x="69.1" y="103.6">LOI</text>
<text x="70.2" y="106.9">R0</text>
<text x="122.4" y="107.2">LOQ</text>
<text x="65.9" y="113.9">R270</text>
<text x="68" y="110.4">R90</text>
<text x="122.2" y="110.9">GND</text>
<text x="144.6" y="112.4">LOQ</text>
<text x="146.5" y="108.9">LOI</text>
<text x="65.9" y="117.5">R180</text>
<text x="122.2" y="118">GND</text>
<text x="122.2" y="114.5">GND</text>
<text x="66.7" y="124.6">GND</text>
<text x="122.2" y="125">GND</text>
<text x="122.2" y="121.5">GND</text>
<text x="120.3" y="290.6">VOL</text>
<text x="155.1" y="297.6">5V</text>
<text x="149.3" y="329.4">5V</text>
</g>
<g font-size="3.9" fill="#800">
<text x="129.5" y="382.1">TITLE:</text>
<text x="258.1" y="386.8">REV:</text>
<text x="166.4" y="396.3">Company:</text>
<text x="257.7" y="396.9">Sheet: 1/1</text>
<text x="166.4" y="404">Date:</text>
<text x="215.4" y="404.1">Drawn By: ianm</text>
</g>
<g font-size="3.2" fill="#800">
<text x="41.6" y="6.9">1</text>
<text x="110.8" y="6.9">2</text>
<text x="179.9" y="6.9">3</text>
<text x="249.1" y="6.9">4</text>
<text x="4.1" y="42">A</text>
<text x="284.9" y="42">A</text>
<text x="4.1" y="111.2">B</text>
<text x="284.9" y="111.2">B</text>
<text x="4.1" y="180.3">C</text>
<text x="284.9" y="180.3">C</text>
<text x="4.1" y="249.4">D</text>
<text x="284.9" y="249.4">D</text>
<text x="4.1" y="318.6">E</text>
<text x="284.9" y="318.6">E</text>
<text x="41.6" y="408.7">1</text>
<text x="110.8" y="408.7">2</text>
<text x="179.9" y="408.7">3</text>
<text x="249.1" y="408.7">4</text>
</g>
<g font-size="3.2" fill="#000080">
<text x="135.2" y="16.1">C2</text>
<text x="205.1" y="17.3">100n</text>
<text x="205.1" y="14.2">C1</text>
<text x="224.5" y="15.3">R1</text>
<text x="135.2" y="19.1">56p</text>
<text x="224.8" y="18.8">100</text>
<text x="15.9" y="29.4">Antenna</text>
<text x="18.1" y="25.9">J1</text>
<text x="46.4" y="29.7">10n</text>
<text x="46.4" y="26.5">C3</text>
<text x="55" y="27.7">1N4148W</text>
<text x="82.3" y="29.7">560p</text>
<text x="82.3" y="26.7">C4</text>
<text x="99.9" y="29.7">330p</text>
<text x="99.9" y="26.7">C5</text>
<text x="117.6" y="29.7">560p</text>
<text x="117.6" y="26.7">C6</text>
<text x="135.7" y="28">L1</text>
<text x="153.4" y="28">L2</text>
<text x="181.5" y="29.4">U1</text>
<text x="194" y="29.4">BGA2800</text>
<text x="226.3" y="29.7">10n</text>
<text x="226.3" y="26.5">C7</text>
<text x="245.9" y="27.5">R2</text>
<text x="55" y="31.2">1N4148W</text>
<text x="135.7" y="31">680n</text>
<text x="153.4" y="31">680n</text>
<text x="242.2" y="30.7">100</text>
<text x="131" y="40">C8</text>
<text x="148.7" y="40">C9</text>
<text x="166.3" y="40">C10</text>
<text x="230.9" y="40">R3</text>
<text x="248.5" y="40">R4</text>
<text x="94.9" y="46.7">1u5</text>
<text x="94.9" y="43.5">L3</text>
<text x="112.5" y="46.7">1u5</text>
<text x="112.5" y="43.5">L4</text>
<text x="130.4" y="47">270p</text>
<text x="148.1" y="47">470p</text>
<text x="165.7" y="47">270p</text>
<text x="229.2" y="43.5">100</text>
<text x="246.9" y="43.5">100</text>
<text x="59.6" y="61.2">D1</text>
<text x="66.7" y="61.2">D2</text>
<text x="120.5" y="70.2">10n</text>
<text x="120.5" y="67.1">C11</text>
<text x="72" y="89.4">R5</text>
<text x="247.5" y="88.2">C14</text>
<text x="23.4" y="94.6">R8</text>
<text x="33.2" y="94.6">R9</text>
<text x="72.3" y="92.9">1k</text>
<text x="85.9" y="94.7">SN74CBT3253CDR</text>
<text x="86.1" y="91.2">U2</text>
<text x="141.8" y="92.9">C12</text>
<text x="168.3" y="92.9">C13</text>
<text x="202.7" y="94.7">R6</text>
<text x="216.8" y="94.7">R7</text>
<text x="247.5" y="91.4">100n</text>
<text x="24.7" y="98.2">1k</text>
<text x="33.5" y="98.2">1k</text>
<text x="46.4" y="96.4">C15</text>
<text x="60.7" y="101.7">R10</text>
<text x="141.2" y="99.9">100n</text>
<text x="167.7" y="99.9">100n</text>
<text x="187.6" y="99.9">U3</text>
<text x="202.9" y="98.2">1k</text>
<text x="217.1" y="98.2">1k</text>
<text x="45.7" y="103.5">100n</text>
<text x="60.7" y="104.9">100</text>
<text x="178.3" y="103.5">MS5351M</text>
<text x="220.1" y="104.1">C16</text>
<text x="220.6" y="107.3">10n</text>
<text x="243.2" y="105.3">U4</text>
<text x="243.3" y="108.7">FOX914B-26</text>
<text x="41.3" y="151.1">R11</text>
<text x="42.4" y="154.6">10</text>
<text x="68.8" y="154.7">U5.1</text>
<text x="126" y="152.9">R12</text>
<text x="147.8" y="152.8">C17</text>
<text x="60" y="159.6">22u</text>
<text x="60" y="156.4">C18</text>
<text x="67.8" y="158.2">TL974ID</text>
<text x="126.3" y="156.4">10k</text>
<text x="146.5" y="161.5">U5.2</text>
<text x="148" y="156.4">4n7</text>
<text x="44.8" y="167">R14</text>
<text x="120.7" y="163.5">R13</text>
<text x="120.9" y="167">100</text>
<text x="146.5" y="164.7">TL974ID</text>
<text x="170.1" y="167">R15</text>
<text x="45.1" y="170.5">100</text>
<text x="169.5" y="170.5">10k</text>
<text x="70.2" y="181.1">C19</text>
<text x="70.4" y="184.7">100n</text>
<text x="117.1" y="181.1">R16</text>
<text x="117.4" y="184.6">100</text>
<text x="137.2" y="184.7">C20</text>
<text x="173.4" y="184.6">C21</text>
<text x="137.4" y="188.2">100n</text>
<text x="173.6" y="188.1">4n7</text>
<text x="126" y="212.8">R17</text>
<text x="147.8" y="212.8">C22</text>
<text x="79.4" y="221.1">TL974ID</text>
<text x="79.4" y="217.9">U5.3</text>
<text x="126.3" y="216.4">10k</text>
<text x="146.4" y="221.4">U5.4</text>
<text x="148" y="216.3">4n7</text>
<text x="46.6" y="227">R19</text>
<text x="120.7" y="223.4">R18</text>
<text x="120.9" y="227">100</text>
<text x="146.4" y="224.7">TL974ID</text>
<text x="170.1" y="226.9">R20</text>
<text x="46.8" y="230.5">100</text>
<text x="169.5" y="230.5">10k</text>
<text x="70.2" y="241.1">C23</text>
<text x="70.4" y="244.6">100n</text>
<text x="117.1" y="241.1">R21</text>
<text x="117.4" y="244.6">100</text>
<text x="137.2" y="244.6">C25</text>
<text x="173.4" y="242.8">C24</text>
<text x="137.4" y="248.2">100n</text>
<text x="173.6" y="246.3">4n7</text>
<text x="88.7" y="272.8">R22</text>
<text x="116.9" y="274.8">100n</text>
<text x="116.9" y="271.7">C26</text>
<text x="196.4" y="274.6">LM4875</text>
<text x="197.2" y="271">U6</text>
<text x="24.2" y="281.6">PEC09-SWITCH-T</text>
<text x="35.5" y="278.1">SW1</text>
<text x="88.2" y="276.3">1k5</text>
<text x="86.9" y="286.9">R23</text>
<text x="141.8" y="283.3">R25</text>
<text x="141.9" y="286.5">10k</text>
<text x="86.4" y="290.5">100k</text>
<text x="111.8" y="291.9">1k</text>
<text x="111.8" y="288.7">R24</text>
<text x="91.8" y="299.2">100n</text>
<text x="92.4" y="295.7">C27</text>
<text x="259.4" y="295.9">J2</text>
<text x="142.7" y="304.6">100n</text>
<text x="143.4" y="301">C28</text>
<text x="159.3" y="304.6">C30</text>
<text x="176.9" y="302.8">C31</text>
<text x="252.2" y="304.6">C29</text>
<text x="33.5" y="308.7">Main Tune</text>
<text x="158.6" y="308.1">100n</text>
<text x="177.2" y="309.8">22u</text>
<text x="252.2" y="307.8">100n</text>
<text x="54.3" y="332.8">U8</text>
<text x="178" y="334.5">U7</text>
<text x="184.7" y="334.5">LM1117</text>
<text x="248.4" y="335.5">D3</text>
<text x="53.3" y="336.3">SEEEDXIAORP2350</text>
<text x="224.1" y="339.8">10</text>
<text x="224.7" y="336.3">R26</text>
<text x="248.4" y="338.7">SS14</text>
<text x="270.2" y="340.3">Power</text>
<text x="270.6" y="336.8">J3</text>
<text x="145.1" y="348.7">C32</text>
<text x="153.5" y="348.4">C33</text>
<text x="210.4" y="348.7">C34</text>
<text x="222.2" y="352.2">C35</text>
<text x="239.9" y="352.2">C36</text>
<text x="145.4" y="355.7">22u</text>
<text x="152.5" y="355.7">100n</text>
<text x="210.6" y="355.5">100n</text>
<text x="222.2" y="355.4">22u</text>
<text x="239.9" y="355.4">22u</text>
<text x="26.5" y="383.9">J4</text>
<text x="42.8" y="383.5">1k</text>
<text x="42.8" y="380.4">R27</text>
<text x="26.5" y="394.5">J5</text>
</g>
<g font-size="3.2" fill="#00f">
<text x="247.7" y="22.3">5V</text>
<text x="29" y="32.8">Core ANT</text>
<text x="179.5" y="33.2">6</text>
<text x="183" y="35">RF_IN</text>
<text x="213.6" y="40.3">3</text>
<text x="29.3" y="47" transform="rotate(-90 29.3 47)">Sleeve</text>
<text x="199.3" y="42">RF_OUT</text>
<text x="92.4" y="73.2">RF_SIG</text>
<text x="152.5" y="85.8">5V</text>
<text x="273.1" y="85.8">3V</text>
<text x="84.2" y="98.5">1</text>
<text x="84.2" y="102">2</text>
<text x="87.7" y="100.2">1OE#</text>
<text x="111.3" y="102">15</text>
<text x="84.2" y="105.5">3</text>
<text x="87.7" y="103.8">S1</text>
<text x="87.7" y="107.3">1B4</text>
<text x="100.7" y="103.8">2OE#</text>
<text x="105.6" y="107.3">S0</text>
<text x="111.3" y="105.5">14</text>
<text x="168.7" y="107.3">10</text>
<text x="84.2" y="109">4</text>
<text x="84.2" y="112.6">5</text>
<text x="87.7" y="110.8">1B3</text>
<text x="103.6" y="110.8">2B4</text>
<text x="111.3" y="112.6">12</text>
<text x="111.3" y="109">13</text>
<text x="170.7" y="110.8">9</text>
<text x="174.2" y="112.6">CLK1</text>
<text x="174.2" y="109">CLK0</text>
<text x="188.4" y="112.6">XA</text>
<text x="194.2" y="110.8">2</text>
<text x="84.2" y="116.1">6</text>
<text x="84.2" y="119.6">7</text>
<text x="87.7" y="114.3">1B2</text>
<text x="87.7" y="117.9">1B1</text>
<text x="103.6" y="117.9">2B2</text>
<text x="103.6" y="114.3">2B3</text>
<text x="111.3" y="119.6">10</text>
<text x="111.3" y="116.1">11</text>
<text x="186.6" y="119.6">SCL</text>
<text x="188.4" y="116.1">XB</text>
<text x="194.2" y="114.3">3</text>
<text x="194.2" y="117.9">4</text>
<text x="224.8" y="119.4">SCL</text>
<text x="87.7" y="121.4">1A</text>
<text x="103.6" y="121.4">2B1</text>
<text x="105.6" y="124.9">2A</text>
<text x="111.3" y="123.2">9</text>
<text x="170.7" y="121.4">6</text>
<text x="174.2" y="123.2">CLK2</text>
<text x="185.9" y="123.2">SDA</text>
<text x="194.2" y="121.4">5</text>
<text x="224.8" y="122.9">SDA</text>
<text x="24.4" y="147.6">5V</text>
<text x="71.7" y="165.5">2</text>
<text x="25.2" y="173.9">R0</text>
<text x="71.7" y="172.5">3</text>
<text x="92.1" y="169">1</text>
<text x="138.7" y="169">6</text>
<text x="159.1" y="172.5">7</text>
<text x="193" y="174">SIGI</text>
<text x="99.3" y="177.4">R180</text>
<text x="138.7" y="176.1">5</text>
<text x="71.7" y="225.5">9</text>
<text x="27" y="233.9">R90</text>
<text x="69.7" y="232.5">10</text>
<text x="92.1" y="229">8</text>
<text x="136.7" y="229">13</text>
<text x="159.1" y="232.5">14</text>
<text x="192.8" y="233.8">SIGQ</text>
<text x="99.3" y="237.4">R270</text>
<text x="136.7" y="236">12</text>
<text x="262.8" y="274">Phones</text>
<text x="66.1" y="279.7">AUDH</text>
<text x="141.8" y="277.8">AUDIO</text>
<text x="189.9" y="278.4">2</text>
<text x="195.1" y="279.8">-VIN</text>
<text x="225.1" y="279.8">VO1</text>
<text x="234.9" y="278.4">5</text>
<text x="234.9" y="281.9">8</text>
<text x="16.6" y="286.8">ENCB</text>
<text x="66.7" y="283.3">AUDL</text>
<text x="189.9" y="285.4">3</text>
<text x="195.1" y="286.8">HP SENSE</text>
<text x="225.1" y="283.3">VO2</text>
<text x="16.4" y="294">ENCA</text>
<text x="17.5" y="290.5">GND</text>
<text x="157.7" y="288.4">VOLCONTROL</text>
<text x="189.9" y="289">4</text>
<text x="195.1" y="290.4">DC VOL/SD#</text>
<text x="219.2" y="290.4">BYPASS</text>
<text x="234.9" y="289">7</text>
<text x="12.6" y="299.3">ENCBUT</text>
<text x="17.5" y="302.8">GND</text>
<text x="172.3" y="341.9">2</text>
<text x="199.7" y="341.9">3</text>
<text x="264.3" y="341.9">1</text>
<text x="28.2" y="345.1">SIGI</text>
<text x="45.6" y="343.6">0</text>
<text x="45.6" y="347.2">1</text>
<text x="97" y="343.6">13</text>
<text x="97" y="347.2">12</text>
<text x="110.2" y="345.1">5V</text>
<text x="177.4" y="343.3">OUT</text>
<text x="192.8" y="343.3">IN</text>
<text x="264.3" y="345.4">3</text>
<text x="25.4" y="352.2">ENCB</text>
<text x="26.6" y="348.6">SIGQ</text>
<text x="45.6" y="350.7">2</text>
<text x="97" y="350.7">11</text>
<text x="109.9" y="348.7">GND</text>
<text x="110.2" y="352.2">3V</text>
<text x="190.2" y="350.3">TAB</text>
<text x="199.7" y="348.9">4</text>
<text x="264.3" y="348.9">2</text>
<text x="25.4" y="355.8">ENCA</text>
<text x="27.7" y="359.3">SDA</text>
<text x="45.6" y="354.2">3</text>
<text x="45.6" y="357.8">4</text>
<text x="97" y="354.2">10</text>
<text x="97" y="357.8">9</text>
<text x="110.1" y="359.2">1LED P4</text>
<text x="110.1" y="355.6">AUDL P3</text>
<text x="28.2" y="362.8">SCL</text>
<text x="45.6" y="361.3">5</text>
<text x="45.6" y="364.8">6</text>
<text x="97" y="361.3">8</text>
<text x="97" y="364.8">7</text>
<text x="110.1" y="362.7">AUDH P2</text>
<text x="21.1" y="366.3">ENCBUT</text>
<text x="110.2" y="366.4">VOL</text>
<text x="62.4" y="387.4">1LED</text>
<text x="62.6" y="390.9">GND</text>
</g>
<g font-size="3.2" fill="#f00">
<text x="205.5" y="35">VCC</text>
<text x="213.6" y="33.2">1</text>
<text x="103.2" y="100.2">VCC</text>
<text x="111.3" y="98.5">16</text>
<text x="194.2" y="107.3">1</text>
<text x="185.7" y="109">VDD</text>
<text x="170.7" y="117.9">7</text>
<text x="174.2" y="119.6">VDDO</text>
<text x="82.5" y="160.2" transform="rotate(-90 82.5 160.2)">4</text>
<text x="189.9" y="296">1</text>
<text x="195.1" y="297.4">VDD</text>
</g>
<g font-size="3.2">
<text x="179.5" y="40.3">4</text>
<text x="179.5" y="36.7">5</text>
<text x="183" y="38.5">GND2</text>
<text x="202.8" y="38.5">GND2</text>
<text x="213.6" y="36.7">2</text>
<text x="183" y="42">GND1</text>
<text x="170.7" y="114.3">8</text>
<text x="174.2" y="116.1">GND</text>
<text x="84.2" y="123.2">8</text>
<text x="87.7" y="124.9">GND</text>
<text x="82.5" y="182.6" transform="rotate(-90 82.5 182.6)">11</text>
<text x="224.5" y="297.4">GND</text>
<text x="234.9" y="296">6</text>
<text x="172.3" y="348.9">1</text>
<text x="177.4" y="350.3">GND</text>
<text x="29.7" y="387.4">1</text>
<text x="29.7" y="390.9">1</text>
</g>
<g font-size="3.2" fill="#f0f">
<text x="14.8" y="345.1">P26</text>
<text x="14.8" y="348.6">P27</text>
<text x="14.8" y="352.1">P28</text>
<text x="14.8" y="355.6">P5</text>
<text x="14.8" y="359.2">P6</text>
<text x="14.8" y="362.3">P7</text>
<text x="14.8" y="365.9">P0</text>
<text x="119.9" y="366.2">P1</text>
</g>
<g font-size="2.5" fill="#000080">
<text x="20.4" y="387.2">LED</text>
<text x="20.1" y="390.8">GND</text>
</g>
<g font-size="2.1" fill="#a54b4b">
<text x="237.9" y="110.5">3</text>
<text x="244.1" y="112.2">OUTPUT NC</text>
<text x="261.9" y="110.5">1</text>
<text x="237.9" y="117.5">4</text>
<text x="244.1" y="119.3">VCC</text>
<text x="252.2" y="119.6">GND</text>
<text x="261.9" y="117.5">2</text>
<text x="253.6" y="278">1</text>
<text x="253.6" y="281.6">3</text>
<text x="36.5" y="285.1">B</text>
<text x="45.6" y="286.8">B</text>
<text x="253.6" y="285.1">4</text>
<text x="36.5" y="288.6">C</text>
<text x="36.5" y="292.1">A</text>
<text x="45.6" y="293.9">A</text>
<text x="45.6" y="290.4">C</text>
<text x="253.6" y="288.6">2</text>
<text x="36.3" y="297.4">D</text>
<text x="45.6" y="299.2">D</text>
<text x="36.6" y="301">E</text>
<text x="45.6" y="302.7">E</text>
</g>
</svg>
